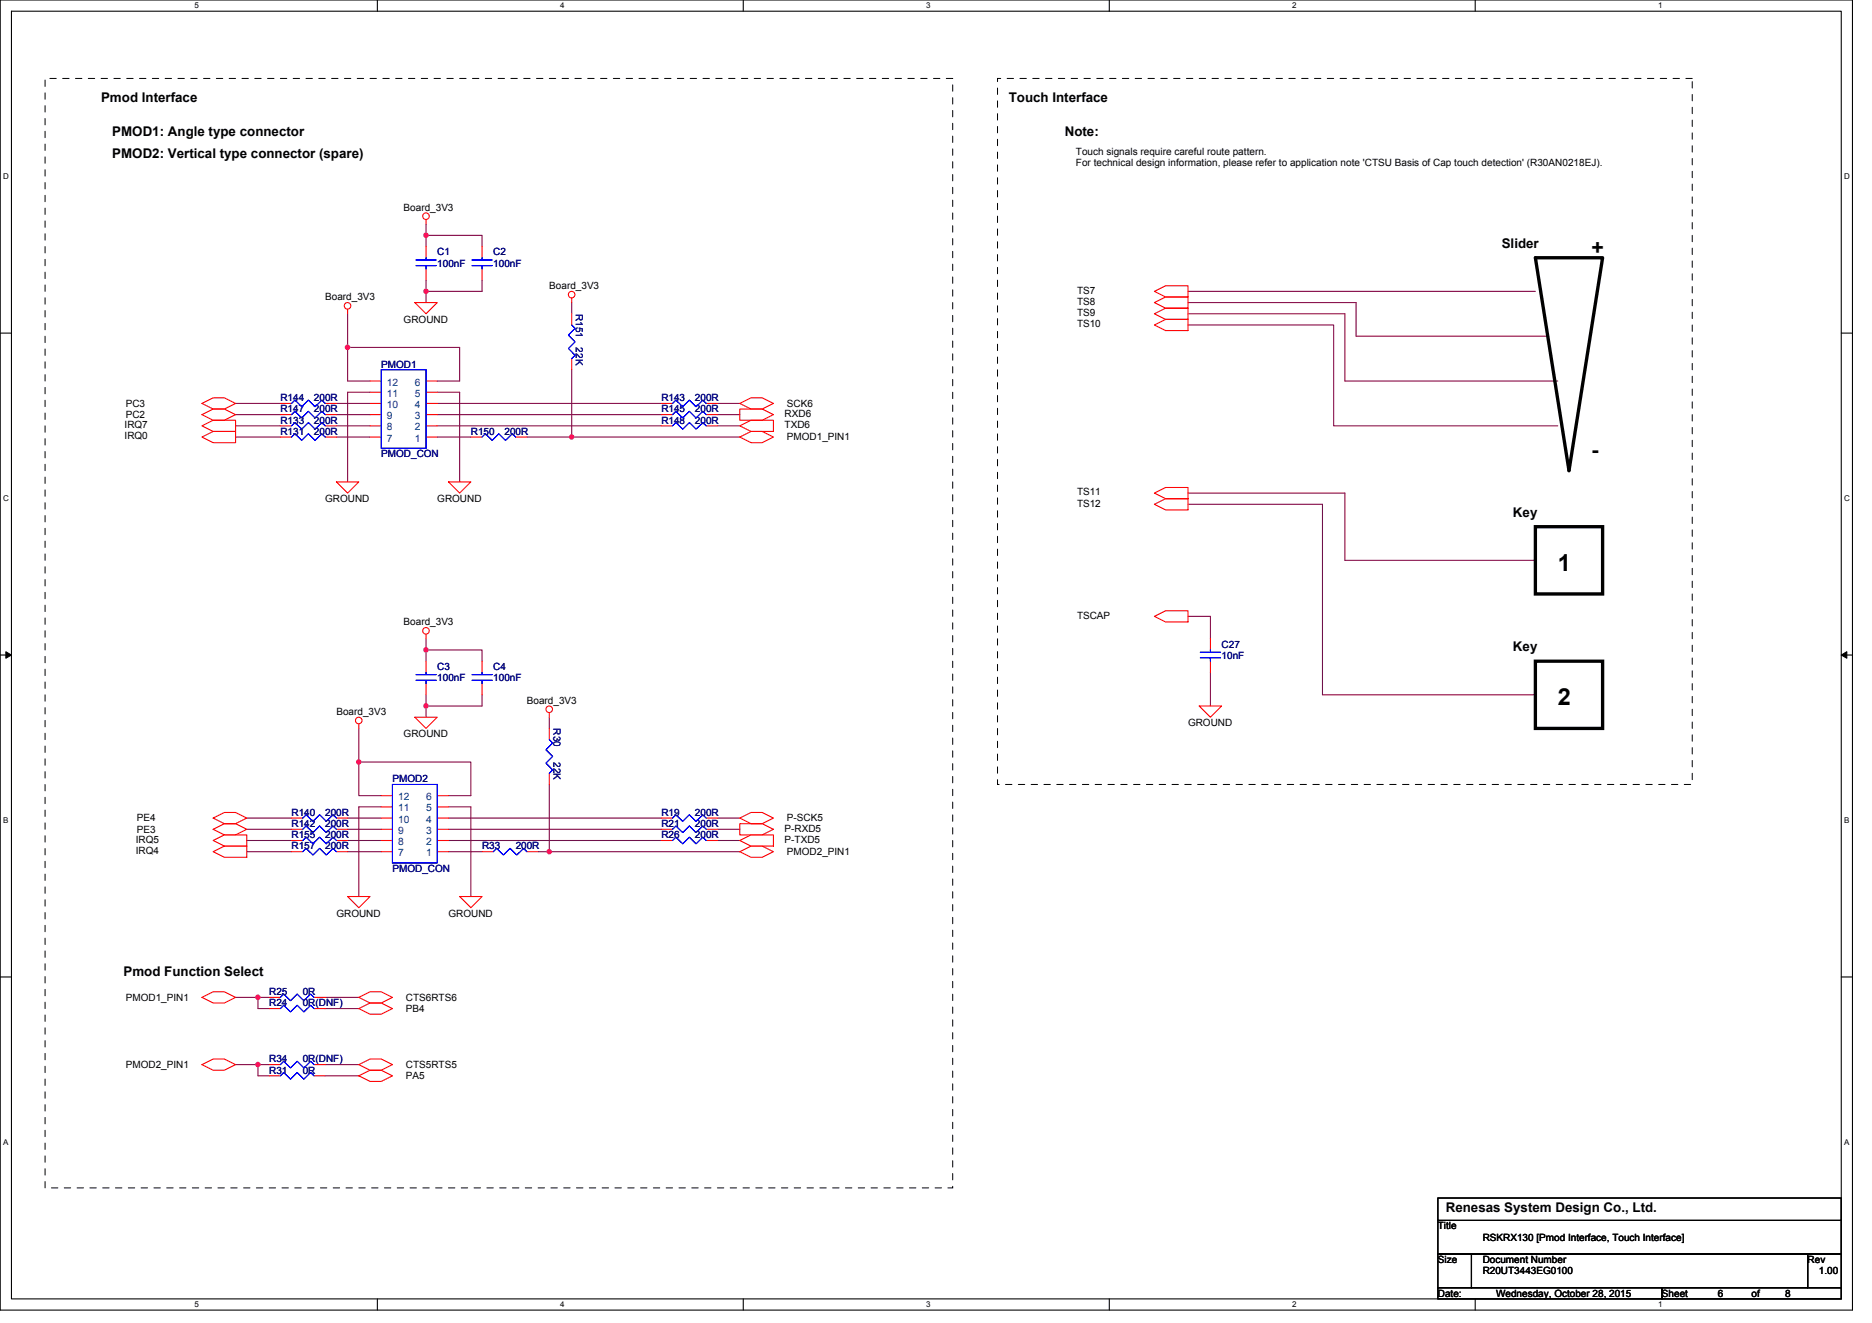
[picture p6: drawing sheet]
<svg xmlns="http://www.w3.org/2000/svg" width="297mm" height="210mm" viewBox="0 0 297 210" stroke-linecap="round" stroke-linejoin="round" font-family="sans-serif">
<path d="M0 0h293.9v207.9h-293.9zM1.8 1.8h290.4v204.3h-290.4z" fill="none" stroke="#000" stroke-width=".17"/>
<g fill="#fff">
<path d="M30.8 .2h.7v1.4h-.7z"/>
<path d="M30.8 206.3h.7v1.4h-.7z"/>
</g>
<path d="M59.9 0v1.8M59.9 206.1v1.8" fill="none" stroke="#000" stroke-width=".17"/>
<g fill="#fff">
<path d="M88.9 .2h.7v1.4h-.7z"/>
<path d="M88.9 206.3h.7v1.4h-.7z"/>
</g>
<path d="M117.9 0v1.8M117.9 206.1v1.8" fill="none" stroke="#000" stroke-width=".17"/>
<g fill="#fff">
<path d="M147 .2h.7v1.4h-.7z"/>
<path d="M147 206.3h.7v1.4h-.7z"/>
</g>
<path d="M176 0v1.8M176 206.1v1.8" fill="none" stroke="#000" stroke-width=".17"/>
<g fill="#fff">
<path d="M205 .2h.7v1.4h-.7z"/>
<path d="M205 206.3h.7v1.4h-.7z"/>
</g>
<path d="M234.1 0v1.8M234.1 206.1v1.8" fill="none" stroke="#000" stroke-width=".17"/>
<g fill="#fff">
<path d="M263.1 .2h.7v1.4h-.7z"/>
<path d="M263.1 206.3h.7v1.4h-.7z"/>
<path d="M.5 27.3h.9v1.4h-.9z"/>
<path d="M292.6 27.3h.9v1.4h-.9z"/>
<path d="M.5 78.4h.9v1.4h-.9z"/>
<path d="M292.6 78.4h.9v1.4h-.9z"/>
</g>
<path d="M0 52.9h1.8M292.2 52.9h1.7" fill="none" stroke="#000" stroke-width=".17"/>
<g fill="#fff">
<path d="M.5 129.5h.8v1.4h-.8z"/>
<path d="M292.6 129.5h.9v1.4h-.9z"/>
</g>
<path d="M0 103.9h1.8M292.2 103.9h1.7" fill="none" stroke="#000" stroke-width=".17"/>
<path d="M.9 103.4l.9 .5-.9 .5zM292.2 103.9l.8-.5v1z" fill="#000" stroke="#000" stroke-width=".16"/>
<g fill="#fff">
<path d="M.5 180.5h.8v1.4h-.8z"/>
<path d="M292.6 180.5h.9v1.4h-.9z"/>
</g>
<path d="M0 155h1.8M292.2 155h1.7M228.2 190.1h64v3.5h-64zM228.2 193.6h64v5.4h-64zM228.2 199h5.3v5.3h-5.3zM233.5 199h53.3v5.3h-53.3zM286.8 199h5.4v5.3h-5.4zM228.2 204.3h35.5v1.8h-35.5zM263.7 204.3h28.5v1.8h-28.5z" fill="none" stroke="#000" stroke-width=".17"/>
<g fill="none" stroke="#800040" stroke-width=".17">
<path d="M67.6 37.3h8.9v1.8M67.6 35.6v1.7M67.6 37.3v1.8M55.2 49.8v5.3M55.2 55.1v5.4h3.5M55.2 55.1h17.7v5.4h-3.5M67.6 44.4v1.8M67.6 46.2v1.8M76.5 44.4v1.8h-8.9M90.7 48v1.8M90.7 58.7v10.6M188.5 48h26.7v5.3h30.2"/>
<path d="M188.5 46.2h55.1M188.5 49.8h24.9v10.7h33.8M188.5 51.6h23.1v16h35.6M37.4 65.8h7.1M37.4 67.6h7.1M37.4 64h7.1M37.4 69.3h7.1M53.4 64h5.3M53.4 65.8h5.3M53.4 67.6h5.3M53.4 69.3h5.3M58.7 62.2h-3.5v14.3"/>
<path d="M69.4 65.8h35.5M69.4 64h35.5M69.4 67.6h35.5M69.4 62.2h3.5v14.3M69.4 69.3h5.3M83.6 69.3h7.1M90.7 69.3h26.7M113.8 67.6h3.6M113.8 65.8h3.6M113.8 64h3.6M188.5 78.2h24.9v10.7h30.2M188.5 80h21.3v30.2h33.8"/>
<path d="M188.5 97.8h3.6v3.5M56.9 115.6v5.3M67.6 103.1h8.9v1.8M67.6 112v1.8M67.6 103.1v1.8M67.6 101.3v1.8M67.6 110.2v1.8M76.5 110.2v1.8h-8.9M87.2 113.8v1.8M192.1 106.7v5.3M39.2 135.1h7.1M39.2 129.8h7.1"/>
<path d="M39.2 131.6h7.1M39.2 133.3h7.1M55.2 135.1h5.3M55.2 129.8h5.3M55.2 131.6h5.3M55.2 133.3h5.3M56.9 120.9h17.8v5.3h-3.5M56.9 120.9v5.3h3.6M60.5 128h-3.6v14.2M71.2 131.6h33.7M71.2 133.3h33.7M71.2 129.8h33.7"/>
<path d="M71.2 135.1h5.3M71.2 128h3.5v14.2M85.4 135.1h32M87.2 124.5v10.6M113.8 129.8h3.6M113.8 131.6h3.6M113.8 133.3h3.6M37.4 158.2h3.5M40.9 158.2v1.8h1.8M40.9 158.2h1.8M51.6 158.2h5.3M37.4 168.9h3.5"/>
<path d="M40.9 168.9v1.8h1.8M40.9 168.9h1.8M51.6 160h5.3M51.6 168.9h5.3M51.6 170.7h5.3"/>
</g>
<g fill="#f0f" stroke="#f0f" stroke-width=".17">
<circle cx="87.1" cy="135.1" r=".35"/>
<circle cx="40.9" cy="158.2" r=".35"/>
<circle cx="67.6" cy="46.2" r=".35"/>
<circle cx="67.6" cy="37.3" r=".35"/>
<circle cx="56.9" cy="120.9" r=".35"/>
<circle cx="67.6" cy="112" r=".35"/>
<circle cx="67.6" cy="103.1" r=".35"/>
<circle cx="90.7" cy="69.3" r=".35"/>
<circle cx="55.1" cy="55.1" r=".35"/>
<circle cx="40.9" cy="168.9" r=".35"/>
</g>
<g fill="none" stroke="#f00" stroke-width=".17">
<path d="M67.6 34.8v.8M67.6 39.1v1.8M76.5 39.1v1.8M55.2 49.1v.7M65.8 48h3.6l-1.8 1.8zM67.6 42.7v1.7M76.5 42.7v1.7M90.7 47.3v.7M90.7 49.8v1.8M90.7 56.9v1.8M183.2 46.2l1.8-.9h3.5v1.8h-3.5zM183.2 48l1.8-.9h3.5v1.8h-3.5z"/>
<path d="M183.2 49.8l1.8-.9h3.5v1.8h-3.5zM183.2 51.6l1.8-.9h3.5v1.8h-3.5zM32 69.3l1.8-.8h3.6v1.7h-3.6zM32 67.6l1.8-.9h3.6v1.8h-3.6zM32 65.8l1.8-.9h1.8l1.8 .9-1.8 .9h-1.8zM32 64l1.8-.9h1.8l1.8 .9-1.8 .9h-1.8zM44.5 67.6h1.8M44.5 65.8h1.8M44.5 69.3h1.8M44.5 64h1.8M51.6 67.6h1.8M51.6 65.8h1.8"/>
<path d="M51.6 69.3h1.8M51.6 64h1.8M53.4 76.5h3.5l-1.7 1.7zM58.7 67.6h1.8M58.7 65.8h1.8M58.7 69.3h1.8M58.7 64h1.8M58.7 62.2h1.8M58.7 60.5h1.8M67.6 67.6h1.8M67.6 65.8h1.8M67.6 69.3h1.8"/>
<path d="M67.6 64h1.8M67.6 62.2h1.8M67.6 60.5h1.8M71.2 76.5h3.5l-1.8 1.7zM74.7 69.3h1.8M81.8 69.3h1.8M104.9 67.6h1.8M104.9 65.8h1.8M104.9 64h1.8M112.1 67.6h1.7M112.1 65.8h1.7M112.1 64h1.7"/>
<path d="M117.4 67.6l1.8-.9h3.5v1.8h-3.5zM117.4 64.9h3.5l1.8 .9-1.8 .9h-3.5zM117.4 69.3l1.8-.8h1.7l1.8 .8-1.8 .9h-1.7zM117.4 64l1.8-.9h1.7l1.8 .9-1.8 .9h-1.7zM183.2 78.2l1.8-.9h3.5v1.8h-3.5zM183.2 80l1.8-.9h3.5v1.8h-3.5zM183.2 97.8l1.8-.9h3.5v1.8h-3.5zM56.9 114.9v.7M65.8 113.8h3.6l-1.8 1.8zM67.6 100.6v.7M67.6 104.9v1.8M67.6 108.5v1.7"/>
<path d="M76.5 104.9v1.8M76.5 108.5v1.7M87.2 113.1v.7M87.2 115.6v1.7M190.3 112h3.5l-1.7 1.8zM192.1 101.3v1.8M192.1 104.9v1.8M33.8 133.3l1.8-.8h3.6v1.7h-3.6zM33.8 135.1l1.8-.9h3.6v1.8h-3.6zM33.8 131.6l1.8-.9h1.8l1.8 .9-1.8 .9h-1.8zM33.8 129.8l1.8-.9h1.8l1.8 .9-1.8 .9h-1.8zM46.3 135.1h1.7"/>
<path d="M46.3 133.3h1.7M46.3 131.6h1.7M46.3 129.8h1.7M53.4 135.1h1.8M53.4 133.3h1.8M53.4 131.6h1.8M53.4 129.8h1.8M60.5 135.1h1.8M60.5 133.3h1.8M60.5 131.6h1.8M60.5 129.8h1.8M60.5 128h1.8"/>
<path d="M60.5 126.2h1.8M69.4 135.1h1.8M69.4 133.3h1.8M69.4 131.6h1.8M69.4 129.8h1.8M69.4 128h1.8M69.4 126.2h1.8M76.5 135.1h1.8M83.6 135.1h1.8M87.2 122.7v1.8M104.9 133.3h1.8M104.9 131.6h1.8"/>
<path d="M104.9 129.8h1.8M112.1 133.3h1.7M112.1 131.6h1.7M112.1 129.8h1.7M117.4 133.3l1.8-.8h3.5v1.7h-3.5zM117.4 130.7h3.5l1.8 .9-1.8 .9h-3.5zM117.4 135.1l1.8-.9h1.7l1.8 .9-1.8 .9h-1.7zM117.4 129.8l1.8-.9h1.7l1.8 .9-1.8 .9h-1.7zM32 158.2l1.8-.8h1.8l1.8 .8-1.8 .9h-1.8zM42.7 158.2h1.8M49.8 158.2h1.8M55.2 142.2h3.5l-1.8 1.8z"/>
<path d="M56.9 158.2l1.8-.8h1.8l1.8 .8-1.8 .9h-1.8zM72.9 142.2h3.6l-1.8 1.8zM32 168.9l1.8-.9h1.8l1.8 .9-1.8 .9h-1.8zM42.7 170.7h1.8M42.7 168.9h1.8M42.7 160h1.8M49.8 170.7h1.8M49.8 168.9h1.8M49.8 160h1.8M56.9 160l1.8-.9h1.8l1.8 .9-1.8 .9h-1.8zM56.9 168.9l1.8-.9h1.8l1.8 .9-1.8 .9h-1.8zM56.9 170.7l1.8-.9h1.8l1.8 .9-1.8 .9h-1.8z"/>
<circle cx="67.6" cy="34.3" r=".52"/>
<circle cx="55.1" cy="48.5" r=".52"/>
<circle cx="90.7" cy="46.7" r=".52"/>
<circle cx="56.9" cy="114.3" r=".52"/>
<circle cx="67.6" cy="100.1" r=".52"/>
<circle cx="87.1" cy="112.5" r=".52"/>
</g>
<path d="M7.2 12.4h144v176.1h-144zM158.3 12.4h110.2v112.1h-110.2z" fill="none" stroke="#000" stroke-width=".16" stroke-dasharray="1 1 1 1 1 1 1 1"/>
<path d="M243.6 40.9h10.7l-5.3 33.8zM243.6 83.6h10.7v10.6h-10.7zM243.6 104.9h10.7v10.7h-10.7z" fill="none" stroke="#000" stroke-width=".53"/>
<g fill="none" stroke="#00f" stroke-width=".17">
<path d="M60.5 58.7h7.1v12.4h-7.1zM66 42.1h3.2M66 41.3h3.2M67.6 40.9v.4M67.6 42.1v.6M74.9 42.1h3.2M74.9 41.3h3.2M76.5 40.9v.4M76.5 42.1v.6M90.7 51.6l.5 .5-1 1.1 1 1-1 1.1 1 1.1-.5 .5M46.3 65.8l.5-.5 1.1 1 1-1 1.1 1 1.1-1 .5 .5M46.3 67.6l.5-.6 1.1 1.1 1-1.1 1.1 1.1 1.1-1.1 .5 .6"/>
<path d="M46.3 64l.5-.5 1.1 1 1-1 1.1 1 1.1-1 .5 .5M46.3 69.3l.5-.5 1.1 1.1 1-1.1 1.1 1.1 1.1-1.1 .5 .5M76.5 69.3l.5-.5 1.1 1.1 1.1-1.1 1 1.1 1.1-1.1 .5 .5M106.7 67.6l.5-.6 1.1 1.1 1.1-1.1 1 1.1 1.1-1.1 .6 .6M106.7 65.8l.5-.5 1.1 1 1.1-1 1 1 1.1-1 .6 .5M106.7 64l.5-.5 1.1 1 1.1-1 1 1 1.1-1 .6 .5M66 107.9h3.2M66 107h3.2M67.6 106.7v.3M67.6 107.9v.6M74.9 107.9h3.2M74.9 107h3.2"/>
<path d="M76.5 106.7v.3M76.5 107.9v.6M87.2 117.3l.5 .6-1.1 1.1 1.1 1-1.1 1.1 1.1 1.1-.5 .5M190.5 104.4h3.2M190.5 103.5h3.2M192.1 103.1v.4M192.1 104.4v.5M48 129.8l.6-.5 1.1 1 1-1 1.1 1 1-1 .6 .5M48 131.6l.6-.6 1.1 1.1 1-1.1 1.1 1.1 1-1.1 .6 .6M48 135.1l.6-.5 1.1 1.1 1-1.1 1.1 1.1 1-1.1 .6 .5M48 133.3l.6-.5 1.1 1.1 1-1.1 1.1 1.1 1-1.1 .6 .5M62.3 124.5h7.1v12.4h-7.1z"/>
<path d="M78.3 135.1l.5-.5 1.1 1.1 1-1.1 1.1 1.1 1.1-1.1 .5 .5M106.7 131.6l.5-.6 1.1 1.1 1.1-1.1 1 1.1 1.1-1.1 .6 .6M106.7 129.8l.5-.5 1.1 1 1.1-1 1 1 1.1-1 .6 .5M106.7 133.3l.5-.5 1.1 1.1 1.1-1.1 1 1.1 1.1-1.1 .6 .5M44.5 158.2l.5-.5 1.1 1.1 1.1-1.1 1 1.1 1.1-1.1 .5 .5M44.5 170.7l.5-.5 1.1 1 1.1-1 1 1 1.1-1 .5 .5M44.5 168.9l.5-.5 1.1 1 1.1-1 1 1 1.1-1 .5 .5M44.5 160l.5-.5 1.1 1 1.1-1 1 1 1.1-1 .5 .5"/>
</g>
<g font-size="3.7">
<text x="247.2" y="90.6">1</text>
<text x="247.2" y="111.9">2</text>
</g>
<g font-size="3.4">
<text x="252.5" y="40.4">+</text>
<text x="252.5" y="72.5">-</text>
</g>
<g font-size="2.1">
<text x="16" y="16.2">Pmod Interface</text>
<text x="160.1" y="16.2">Touch Interface</text>
<text x="17.8" y="21.5">PMOD1: Angle type connector</text>
<text x="168.9" y="21.5">Note:</text>
<text x="17.8" y="25.1">PMOD2: Vertical type connector (spare)</text>
<text x="238.3" y="39.3">Slider</text>
<text x="240.1" y="82">Key</text>
<text x="240.1" y="103.3">Key</text>
<text x="19.6" y="154.9">Pmod Function Select</text>
<text x="229.4" y="192.2">Renesas System Design Co., Ltd.</text>
</g>
<g font-size="1.6">
<text x="170.7" y="24.5">Touch signals require careful route pattern.</text>
<text x="170.7" y="26.3">For technical design information, please refer to application note 'CTSU Basis of Cap touch detection' (R30AN0218EJ).</text>
<text x="64" y="33.4">Board_3V3</text>
<text x="51.6" y="47.6">Board_3V3</text>
<text x="87.2" y="45.9">Board_3V3</text>
<text x="170.9" y="46.6">TS7</text>
<text x="64" y="51.2">GROUND</text>
<text x="170.9" y="48.4">TS8</text>
<text x="170.9" y="50.1">TS9</text>
<text x="170.9" y="51.9">TS10</text>
<text x="20" y="64.5">PC3</text>
<text x="124.9" y="64.5">SCK6</text>
<text x="19.8" y="69.7">IRQ0</text>
<text x="19.8" y="67.9">IRQ7</text>
<text x="20" y="66.3">PC2</text>
<text x="124.5" y="67.9">TXD6</text>
<text x="124.5" y="66.1">RXD6</text>
<text x="124.9" y="69.9">PMOD1_PIN1</text>
<text x="51.6" y="79.7">GROUND</text>
<text x="69.4" y="79.7">GROUND</text>
<text x="170.9" y="78.6">TS11</text>
<text x="170.9" y="80.4">TS12</text>
<text x="64" y="99.2">Board_3V3</text>
<text x="170.9" y="98.1">TSCAP</text>
<text x="53.4" y="113.4">Board_3V3</text>
<text x="83.6" y="111.7">Board_3V3</text>
<text x="64" y="117">GROUND</text>
<text x="188.5" y="115.2">GROUND</text>
<text x="21.7" y="130.3">PE4</text>
<text x="124.5" y="131.9">P-RXD5</text>
<text x="124.9" y="130.3">P-SCK5</text>
<text x="21.5" y="133.7">IRQ5</text>
<text x="21.5" y="135.5">IRQ4</text>
<text x="21.7" y="132.1">PE3</text>
<text x="124.5" y="133.7">P-TXD5</text>
<text x="124.9" y="135.7">PMOD2_PIN1</text>
<text x="53.4" y="145.4">GROUND</text>
<text x="71.2" y="145.4">GROUND</text>
<text x="20" y="158.8">PMOD1_PIN1</text>
<text x="64.4" y="158.8">CTS6RTS6</text>
<text x="64.4" y="160.5">PB4</text>
<text x="20" y="169.4">PMOD2_PIN1</text>
<text x="64.4" y="169.4">CTS5RTS5</text>
<text x="64.4" y="171.2">PA5</text>
<text x="228.2" y="195.1">Title</text>
<text x="235.3" y="196.8">RSKRX130 [Pmod Interface, Touch Interface]</text>
<text x="228.2" y="200.4">Size</text>
<text x="235.3" y="200.4">Document Number</text>
<text x="235.3" y="202.2">R20UT3443EG0100</text>
<text x="286.8" y="200.4">Rev</text>
<text x="288.6" y="202.2">1.00</text>
<text x="228.2" y="205.7">Date:</text>
<text x="237.4" y="205.7">Wednesday, October 28, 2015</text>
<text x="263.7" y="205.7">Sheet</text>
<text x="272.6" y="205.7">6</text>
<text x="277.9" y="205.7">of</text>
<text x="283.3" y="205.7">8</text>
</g>
<g font-size="1.6" fill="#000080">
<text x="69.4" y="40.5">C1</text>
<text x="78.3" y="40.5">C2</text>
<text x="69.4" y="42.3">100nF</text>
<text x="78.3" y="42.3">100nF</text>
<text x="91.4" y="49.8" transform="rotate(90 91.4 49.8)">R151</text>
<text x="60.5" y="58.3">PMOD1</text>
<text x="91.4" y="55.1" transform="rotate(90 91.4 55.1)">22K</text>
<text x="44.5" y="65.4">R147</text>
<text x="44.5" y="63.6">R144</text>
<text x="49.8" y="65.4">200R</text>
<text x="49.8" y="63.6">200R</text>
<text x="104.9" y="65.4">R145</text>
<text x="104.9" y="63.6">R143</text>
<text x="110.3" y="65.4">200R</text>
<text x="110.3" y="63.6">200R</text>
<text x="44.5" y="67.2">R133</text>
<text x="44.5" y="69">R131</text>
<text x="49.8" y="67.2">200R</text>
<text x="49.8" y="69">200R</text>
<text x="74.7" y="69">R150</text>
<text x="80" y="69">200R</text>
<text x="104.9" y="67.2">R148</text>
<text x="110.3" y="67.2">200R</text>
<text x="60.5" y="72.5">PMOD_CON</text>
<text x="69.4" y="106.3">C3</text>
<text x="78.3" y="106.3">C4</text>
<text x="193.8" y="102.8">C27</text>
<text x="193.8" y="104.5">10nF</text>
<text x="69.4" y="108.1">100nF</text>
<text x="78.3" y="108.1">100nF</text>
<text x="87.8" y="115.6" transform="rotate(90 87.8 115.6)">R30</text>
<text x="62.3" y="124.1">PMOD2</text>
<text x="87.8" y="120.9" transform="rotate(90 87.8 120.9)">22K</text>
<text x="46.3" y="129.4">R140</text>
<text x="46.3" y="131.2">R142</text>
<text x="51.6" y="129.4">200R</text>
<text x="51.6" y="131.2">200R</text>
<text x="104.9" y="131.2">R21</text>
<text x="104.9" y="129.4">R19</text>
<text x="110.3" y="131.2">200R</text>
<text x="110.3" y="129.4">200R</text>
<text x="46.3" y="134.8">R157</text>
<text x="46.3" y="133">R155</text>
<text x="51.6" y="134.8">200R</text>
<text x="51.6" y="133">200R</text>
<text x="76.5" y="134.8">R33</text>
<text x="81.8" y="134.8">200R</text>
<text x="104.9" y="133">R26</text>
<text x="110.3" y="133">200R</text>
<text x="62.3" y="138.3">PMOD_CON</text>
<text x="42.7" y="157.9">R25</text>
<text x="42.7" y="159.7">R24</text>
<text x="48" y="157.9">0R</text>
<text x="48" y="159.7">0R(DNF)</text>
<text x="42.7" y="170.3">R31</text>
<text x="42.7" y="168.6">R34</text>
<text x="48" y="170.3">0R</text>
<text x="48" y="168.6">0R(DNF)</text>
</g>
<g font-size="1.6" fill="#004080">
<text x="61.4" y="64.7">10</text>
<text x="61.4" y="62.9">11</text>
<text x="61.4" y="61.2">12</text>
<text x="65.8" y="64.7">4</text>
<text x="65.8" y="62.9">5</text>
<text x="65.8" y="61.2">6</text>
<text x="61.4" y="70.1">7</text>
<text x="61.4" y="68.3">8</text>
<text x="61.4" y="66.5">9</text>
<text x="65.8" y="70.1">1</text>
<text x="65.8" y="68.3">2</text>
<text x="65.8" y="66.5">3</text>
<text x="63.2" y="130.5">10</text>
<text x="63.2" y="128.7">11</text>
<text x="63.2" y="127">12</text>
<text x="67.6" y="130.5">4</text>
<text x="67.6" y="128.7">5</text>
<text x="67.6" y="127">6</text>
<text x="63.2" y="135.8">7</text>
<text x="63.2" y="134.1">8</text>
<text x="63.2" y="132.3">9</text>
<text x="67.6" y="135.8">1</text>
<text x="67.6" y="134.1">2</text>
<text x="67.6" y="132.3">3</text>
</g>
<g font-size="1.3">
<text x="30.8" y="1.3">5</text>
<text x="88.9" y="1.3">4</text>
<text x="147" y="1.3">3</text>
<text x="205" y="1.3">2</text>
<text x="263.1" y="1.3">1</text>
<text x=".5" y="28.4">D</text>
<text x="292.6" y="28.4">D</text>
<text x=".5" y="79.5">C</text>
<text x="292.6" y="79.5">C</text>
<text x=".5" y="130.6">B</text>
<text x="292.6" y="130.6">B</text>
<text x=".5" y="181.7">A</text>
<text x="292.6" y="181.7">A</text>
<text x="30.8" y="207.4">5</text>
<text x="88.9" y="207.4">4</text>
<text x="147" y="207.4">3</text>
<text x="205" y="207.4">2</text>
<text x="263.1" y="207.4">1</text>
</g>
</svg>
